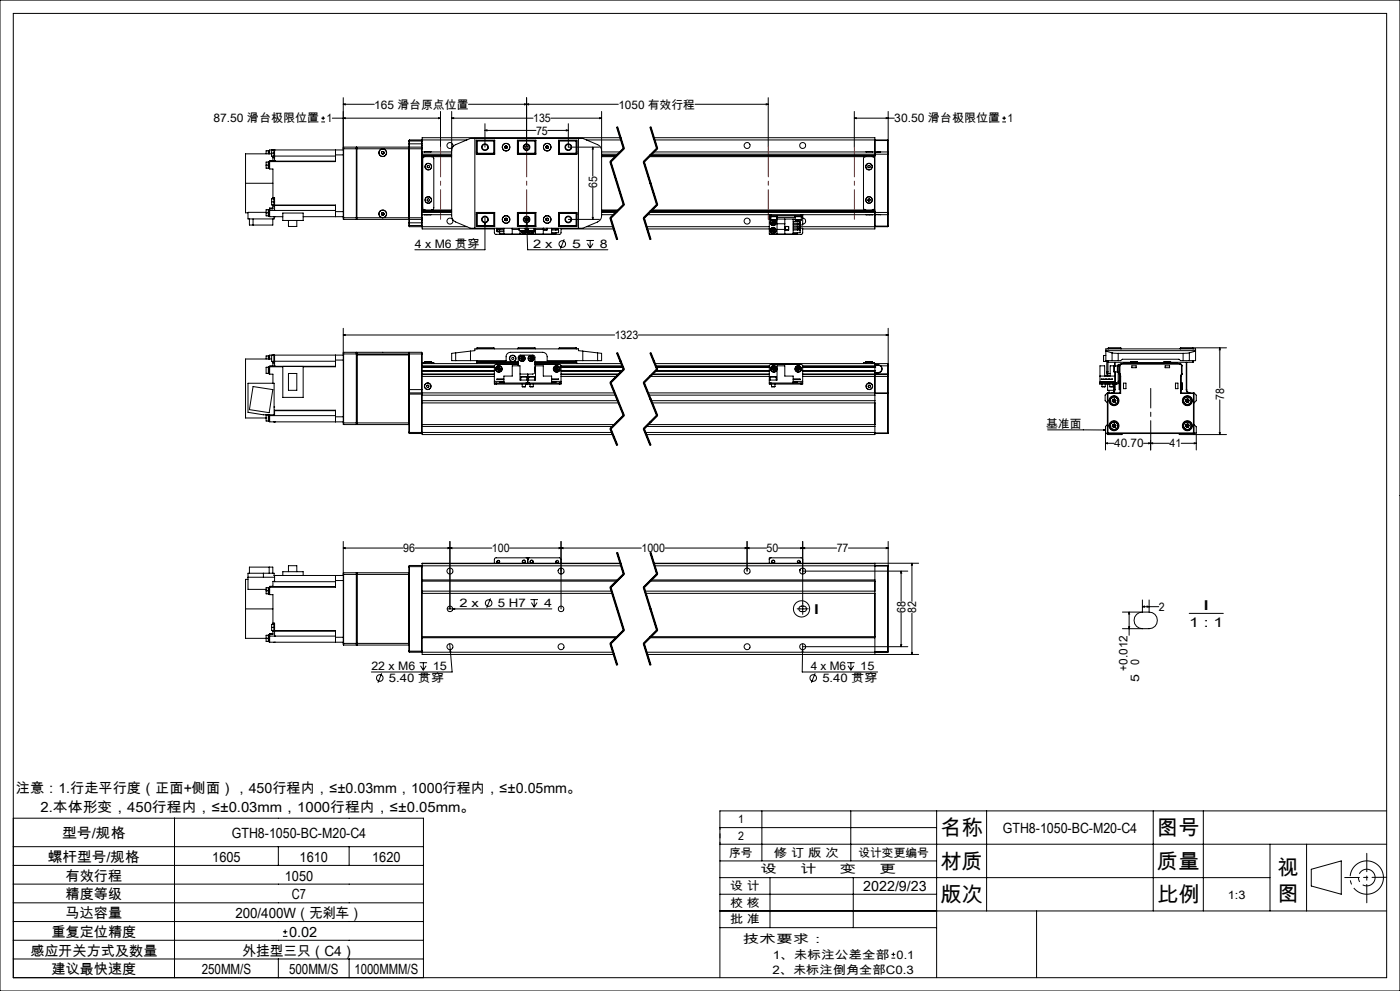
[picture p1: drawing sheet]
<svg xmlns="http://www.w3.org/2000/svg" width="420mm" height="297mm" viewBox="0 0 420 297" stroke-linecap="round" stroke-linejoin="round" font-family="sans-serif">
<g fill="none" stroke="#000" stroke-width=".3">
<path d="M0 0h420v297h-420zM4 4h412v289h-412zM96.4 36.5h1.1M96.4 35.4h1.1M96.9 34.9v1.1M99.7 35.4h32.5M103 31.3l.6-.2v.3zM103 29.3v36M103 31.3h9.3M103 35.4l.6-.1v.3zM131.6 35.3l.6 .1-.6 .2zM132.2 33.4v10.7"/>
<path d="M135.5 35.4l.6-.1v.3zM135.5 33.4v31.6l.3 .8 .9 .7 4.4 1.9h33.7l4.5-1.9 .6-.4 .4-.7 .2-.7v-31.3M135.5 35.4h24.4M140.5 31.3h45M145.5 39.1l.6-.2v.3zM145.5 37.1v7M145.5 39.1h15.3M157.4 31.1l.6 .2-.6 .1zM158 29.3v14.8M158 31.3l.6-.2v.3zM164.3 39.1h6.2M165.2 35.4h15.3"/>
<path d="M169.9 38.9l.6 .2-.6 .1zM170.5 37.1v7h9.3M179.9 35.3l.6 .1-.6 .2zM185 38.1l2 6.5M185.1 38.1l2 6.4-4 4 4 12.8-4 4 2 6.5M185.3 38l1 3.2M195 38.1l2 6.5M195.1 38.1l2 6.4-4 4 4 12.8-4 4 2 6.5M195.3 38l2 6.4M208.5 31.3h22M229.9 31.1l.6 .2-.6 .1zM230.5 29.3v14.8"/>
<path d="M256.3 35.4l.6-.1v.3zM256.3 35.4h12M256.3 33.4v10.7M265.9 35.3l.6 .1-.6 .2zM266.5 33.4v12.3M300.7 36.5h1.1M300.7 35.4h1.1M301.2 34.9v1.1M73.7 54.9v8.9h.7M73.7 54.9h8.2M79.8 49.5v.9h.7M79.8 49.5h1.1"/>
<path d="M80.5 48.6h-.7v.9M80.5 45.1v1M80.7 48.5v2h.2M80.7 45.1v1M80.9 48.5h-.4v2h.2M80.9 45.1l-1.1 .1v.9M81.5 46.1h-7.8v8.8M81.5 45.9v.9h.7M81.5 45.9h.9M81.9 59.2h.5v1.3M81.9 59.2v.4M81.9 47.3v.9h-1"/>
<path d="M81.9 46.8v.5M81.9 44.9v.1M81.9 47.3h.5M82.2 59.6h-.7v.9M82.2 44.9v2h.2M82.2 45h-.7v.9M82.4 59.5h-.2v2h.2M82.4 48.3h.1M82.4 47.3v1M82.4 44.9v1.9M82.4 46.8v.5M82.4 46.8h18.2"/>
<path d="M82.4 44.9h.1M100.6 46.4h2.4M100.6 44.9v1.5M100.6 46.4v2h-19.7M100.6 48.3h-19.7v2.4h1v8.5M103 44.9h-22.1v1.2M103.1 44.1v21.7M103.1 44.1l-.1 .5h23.6M103.1 44.1h3.8M106.9 44.1v21.7M106.9 44.1l.1 .1M107 44.2v.4"/>
<path d="M107 44.6v20.7M107 44.2h.1M107 44.6v-.5h15.6v.5M114.4 45.6l.1 .4M114.5 46l.4 .1M114.8 45.4l.3 .1M114.8 45.4l-.4 .2M115.1 45.5l.1 .4M115.2 45.9l-.3 .2M122.6 44.6v20.7M122.6 44.2h.1M122.7 44.3v.3"/>
<path d="M122.7 43.1v1.1M122.7 44.2v.1M122.7 42.3h3.9M122.7 43.1h3.9M122.8 44.1v21.7M122.8 41.9v2.2M122.8 44.1h3.7M122.8 41.9l-.1 1.2M122.8 41.9h3.7M122.8 44.1l-.1 .2M126.5 44.1v21.7M126.5 41.9v2.2"/>
<path d="M126.5 44.1l.1 .2M126.5 41.9l.1 .2M126.6 44.3v.3M126.6 44.6v20.7M126.6 47h8.9M126.6 46.6h8.9M126.6 45.5h8.9M126.6 41.9h13.5M126.6 46.2h8.9M127.4 45.5h.1M127.4 45.5h1.9M127.5 47l-.5 .1-.2 .4v14.9l.2 .4 .5 .1"/>
<path d="M128.2 49.7l.4-.1 .2 .2v.4l-.4 .1-.3-.2zM128.2 59.7l.4-.2 .3 .3-.1 .4-.4 .1-.3-.3zM129.5 47l.5 .1 .1 .4v14.9l-.1 .4-.5 .1M135.5 45.2l.3-1.1 .5-.6 4.8-2h33.7l4.8 2 .6 .6 .3 1.1M142.5 41.5v26.9M142.9 45.5h.1M142.9 42h5.5v4.2h-5.5zM143 42.3v3.9M143 42.3h5.2M143.2 42.1v4M143.2 42.1h5.2M143.2 46.1h5.2"/>
<path d="M143.2 42.1l-.2 .2M148.2 42.3l.1-.2v4l-.1-.2M148.2 45.9h-5.2l.2 .2M148.2 42.3v3.6M151.5 44.3l.3 .2M151.5 43.9v.4M151.8 43.7l.4 .2M151.8 43.7l-.3 .2M152.2 44.3l-.4 .2M152.2 43.9v.4M155.2 42h5.6v4.2h-5.6zM155.2 42.1h5.6"/>
<path d="M155.2 46.1h5.6M155.5 42.3v3.6M155.5 42.3l-.2-.2v4l.2-.2M155.5 45.9h5M155.5 42.3h5M160.5 42.3l.2-.2v4l-.2-.2M160.5 42.3v3.6M163.8 44.3l.3 .2M163.8 43.9v.4M164.1 43.7l.4 .2M164.1 43.7l-.3 .2M164.5 44.3l-.4 .2"/>
<path d="M164.5 43.9v.4M167.6 42h5.5v4.2h-5.5zM167.6 42.1h5.2M167.6 46.1h5.2M167.8 42.3v3.6M167.8 42.3l-.2-.2v4l.2-.2M167.8 45.9h5.2l-.2 .2M167.8 42.3h5.2M172.8 42.1v4M172.8 42.1l.2 .2M173 42.3v3.9M173 45.5h.1"/>
<path d="M173.5 41.5v26.9M175.9 41.9h10.4M177.8 44.1v8.7M177.8 56.3v9.5M177.8 44.1l.2 .6h-.3zM180.5 47h4.2M180.5 46.6h4.5M180.5 45.5h5.6M180.5 46.2h4.9M180.5 46.6h4.6M183 48.6l4 12.8M183.3 48.4l4 12.9"/>
<path d="M186.1 41.3h-59.5v3M186.3 41.2l1 3.2zM187 44.4l-4 4M187.3 44.6l-4 4M193 48.6l4 12.8M193.3 48.4l4 12.9M194.7 47h67.8M195 46.6h67.5M195.1 46.6h67.4M195.4 46.2h70.9M196.1 41.3h66.4v4.9M196.1 45.5h67.4"/>
<path d="M196.3 41.9h70M197 44.4l-4 4M197.3 44.6l-4 4M259.7 47l-.5 .1-.2 .4v14.9l.2 .4 .5 .1M259.8 45.5h2M260.4 49.7l.3-.1 .4 .2-.1 .4-.3 .1-.4-.2zM260.5 59.7l.3-.1 .3 .3-.2 .4h-.3l-.3-.3zM261.7 47l.5 .1 .2 .4v14.9l-.2 .4-.5 .1M262.5 46.2v17.5M262.5 42.1h3.8M263.5 45.6h-1v.6M263.5 45.5h.7"/>
<path d="M263.5 45.5v.1M264.2 45.5l-.7 .1M264.2 45.5h2.1M266.3 46.2h.2M266.3 45.5v.7M266.3 45.5l.2 .2M266.3 41.9v.2M266.3 42.1v3.4M266.3 46.2v17.5M266.5 45.7v.5M266.5 46.2v17.5M74.8 65.6v1.8h7v-1.8"/>
<path d="M75.9 65.6v1.8M79.8 63.8v.9h.7M79.8 63.6h-5.4v2h7.8l.2-.7M79.8 63.8h1.1M80.5 62.9h-.7v.9M80.7 62.8v2M80.9 62.8h-.4v2h.4M80.9 63.1h19.7M81.5 60.5v.9h.7M81.5 60.5h.9M81.9 61.7v.9h-1M81.9 62.3h-1v2.6h3.9"/>
<path d="M81.9 61.4v.3M81.9 61.7h.5M82.4 60.5v1M82.4 61.5v.1M82.4 63.1h.1M82.4 61.7v1.4M82.4 60.5h.1M82.4 61.6v.1M82.4 61.5h18.2v1.9M82.4 61.6h18.2M82.4 64.9h.1M84.8 63.8h6.1v2.3h-6.1z"/>
<path d="M86.5 66.1v1.8h2.5v-1.8M90.9 64.9h12.1M100.6 63.4v1.5M100.6 63.4h2.4M103 65.3l.1 .5M103 65.3h23.6M103.1 65.8h3.8M107 65.3v.4M107 65.7h.1M107 65.7l-.1 .1M107 65.3v.5h15.6v-.5M114.4 64.1l.2 .3"/>
<path d="M114.6 64.4h.4M114.7 63.7l.3 .1M114.7 63.7l-.3 .4M115 63.8l.2 .3M115.2 64.1l-.2 .3M122.6 65.7h.1M122.7 65.3v.3M122.7 65.7v1.1M122.7 65.6v.1M122.7 66.8l.1 1.1M122.7 67.5h3.9M122.7 65.6l.1 .2"/>
<path d="M122.7 66.8h3.9M122.8 65.8v2.1M122.8 65.8h3.7M122.8 67.9h3.7M126.5 65.8v2.1M126.6 65.3v.3M126.6 65.6v3h21.7M126.6 62.9h8.9M126.6 63.2h8.9M126.6 64.3h8.9M126.6 67.9h13.5M126.6 63.7h8.9"/>
<path d="M126.6 63.3h8.9M126.6 65.6l-.1 .2M126.6 67.8l-.1 .1M127.3 64.3l.1 .1M129.3 64.3l-1.9 .1M142.9 64.3h.1M142.9 63.7h5.5v4.2h-5.5zM143 63.7v3.9M143 67.6h5.2M143 67.6l.2 .2M143.2 63.8v4M143.2 67.8h5.2"/>
<path d="M143.2 63.8h5.2M143.2 63.8l-.2 .1h5.2M145.5 66.6l.1 .6h-.3zM145.5 64.9v10h-21M148.2 63.9l.1-.1v4l-.1-.2M148.2 63.9v3.7M148.3 68.4v1.5l.4 .3h19.2l.4-.4v-1.4M149.1 68.9a.41 .41 0 0 1 .4-.3 .41 .41 0 0 1 .4 .3M149.1 68.4v.2h2.1M149.1 68.9v.5h2.1M149.1 68.9h2.1M149.3 69.4h.4"/>
<path d="M149.9 68.6v.3M149.9 69.4v.7h1.3M151.2 68.4v1.8M151.5 66l.3 .1M151.5 65.6v.4M151.8 65.4l.4 .2M151.8 65.4l-.3 .2M152.2 66l-.4 .1M152.2 65.6v.4M153.7 68.4v1.8M153.7 68.8h2.1M155.2 63.7h5.6v4.2h-5.6z"/>
<path d="M155.2 67.8h5.6M155.2 63.8h5.6M155.5 63.9v3.7M155.5 67.8v.1M155.5 63.9l-.2-.1v4l.2-.2M155.5 63.9h5M155.5 67.6h5M155.8 69.1h.1M155.8 69.1h1.8M155.8 68.4v.7M156 69.1v1.1M156.1 67.8v.1"/>
<path d="M156.2 69.1a.9 .9 0 0 0 1.3 .8 .9 .9 0 0 0 .3-1.5 .88 .88 0 0 1-.3 1.4 .88 .88 0 0 1-1.2-.7M156.7 69.1l.1 .3M156.8 69.4l.5 .2M157.1 69.1l-.3 .3M157.2 69.1l.1 .5M157.3 69.1l.3 .1M157.6 69.1h-1.8M157.6 68.4v.7M157.6 68.9v.3M157.6 65.9h.3M157.6 69.2l-.3 .4M157.8 66.1l-.2-.1 .2 .2"/>
<path d="M157.9 65.9h.1M157.9 65.6h.5M157.9 65.4v.5M158 64.9v1.7M158 66.6l.2 .6h-.3zM158 66.6l.3 8.3h24.1M158.1 70.2h-.3M158.3 65.5v.5M158.3 68.4v1.8M158.4 69.1h1.8M158.4 68.4v.7M158.6 70.2h.2"/>
<path d="M158.6 69.1l.1 .5M158.6 69.1l.2 .5M159.1 69.1v.3M159.1 69.4l.5 .2M159.5 69.1l-.4 .3M159.8 67.8v.1M159.9 69.1v.2M159.9 69.3l-.3 .3M159.9 69.3l-.4-.2 .1 .5M160.2 69.1h.1M160.2 68.5a.91 .91 0 0 1-.2 1.3 .91 .91 0 0 1-1.3-.2M160.2 68.6a.88 .88 0 0 1-.2 1.2 .88 .88 0 0 1-1.2-.2"/>
<path d="M160.2 68.4v.7M160.5 63.9l.2-.1v4.1M160.5 63.9v3.7M160.5 67.8v.1M160.5 67.6l.2 .2M160.7 68.4v1.8M160.7 68.8h2.3M163 68.4v1.8M163.1 68.4v.5h1v-.5M163.1 68.4v.5M163.8 66l.3 .1M163.8 65.6v.4"/>
<path d="M164.1 65.4l.4 .2M164.1 65.4l-.3 .2M164.5 66l-.4 .1M164.5 65.6v.4M165.5 68.4v1.8M165.5 68.9h2.1M166.8 68.6v.3a.41 .41 0 0 1 .3-.3 .41 .41 0 0 1 .4 .3M166.8 69.7v.4h-1.3M167.6 69v.2M167.6 63.7h5.5v4.2h-5.5zM167.6 68.4v.2h-2.1M167.6 68.9v.8h-2.1"/>
<path d="M167.6 67.8h5.2M167.6 63.8h5.2M167.8 63.9v3.7M167.8 63.9l-.2-.1v4l.2-.2M167.8 67.6h5.2M168.3 68.6h15.8M169.3 71.7l-1.2 2.8M170.5 65.8h9.3M172.8 63.8v4M172.8 63.8l.2 .1h-5.2M173 63.7v3.9M173 64.3h.1"/>
<path d="M173 67.6l-.2 .2M175.9 67.9h8M175.9 72.1h2.3M176.2 73l.9 1.3M177.1 72.1v2.2M177.7 65.2h.3l-.2 .6zM177.9 73l-.8 1.3M180.5 62.9h5M180.5 63.2h4.7M180.5 64.3h3.6M180.5 63.7h4.3M180.5 63.3h4.7"/>
<path d="M183 65.4l2 6.4M183.3 65.3l2 6.4M187 61.2l-4 4M187.3 61.5l-4 4M193 65.4l2 6.4M193.3 65.3l2 6.4M193.9 67.9h36.9M194.1 64.3h37.2M194.1 68.6h36.7M194.8 63.7h71.5M195.2 63.3h67.3M195.2 63.2h67.3"/>
<path d="M195.5 62.9h67M197 61.2l-4 4M197.3 61.5l-4 4M230.8 64.7h.5M230.8 64.7v.5M230.8 65.2v5h9.6l.4-.4v-1.4h-.8M230.8 64.3v.4M230.8 65.6h.4M230.8 65.2h.4M231 70.2h.3M231.1 64.7v.2h2v-.2M231.2 65.9h1.8"/>
<path d="M231.2 64.9v1M231.3 64.3v.4M231.3 64.3h9M231.3 64.7h9M231.5 66.8l.2 .4M231.5 68.9l.1 .5M231.5 68.9l.5 .2M231.6 65.9l-.5 .9M231.6 69.4l.4 .2M231.7 66.3l-.2 .5M231.7 66.3l.3 .4M231.7 67.2h.5"/>
<path d="M231.9 68.6l-.4 .3M231.9 68.6l.5 .2M231.9 68.6l.1 1M232 66.7l-.5 .1M232 66.7l-.3 .5M232 66.7l.2 .5M232 69.1l-.4 .3M232 69.1l.4 .2M232.2 66.3h-.5M232.2 66.3l.3 .4M232.2 66.3l-.2 .4M232.3 65.9a.87 .87 0 0 1 .2 1.5 .87 .87 0 0 1-1.4-.6"/>
<path d="M232.4 65.9a.9 .9 0 0 1 .1 1.6 .9 .9 0 0 1-1.4-.7M232.4 68.8v.5M232.4 68.8l-.4 .3M232.4 69.3l-.4 .3M232.5 66.7l-.3 .5M232.5 66.7h-.5M233 65.9h.1M233 65.6h4.9v4.6M233 64.9v1M233 65.2h5.5M233.1 65.6v4.6M233.1 67.1h2.3"/>
<path d="M233.1 68.8h2.3M235.4 65.6v4.6M235.5 67.9h1.1v1h-1.1zM236.6 67.9v1M237.9 66.4h2.1v.5M237.9 67.2h2.1v.5h-2.1M237.9 68.1h2.1v.5h-2.1M237.9 68.9h2.1M237.9 66.9h2.1M237.9 65.7h.6M238.5 64.7v.2h2v-.2M238.5 65.9h.1"/>
<path d="M238.5 64.9v1M238.6 65.9h1.7M239.2 68.6l.1 .3a.41 .41 0 0 1 .3-.3 .41 .41 0 0 1 .4 .3M239.2 65.9v.5M239.2 67.7v.4M239.2 69.7v.4h-1.3M239.2 67.9h27.1M239.4 66.4h.5M240 66.9l-.4 .3-.3-.3-.1 .3M240 66.6v.2M240 69v.2M240 68.9v.8h-2.1"/>
<path d="M240 66.7l.1 .1M240.3 64.3h.5M240.3 64.7h.5M240.3 64.3v.4M240.3 65.9h.1M240.4 64.9v1M240.4 65.2h.4M240.8 65.4a.9 .9 0 0 1 .9 .9 .9 .9 0 0 1-.9 .9M240.8 64.7v.5M240.8 64.3v.4M240.8 65.2v2.2h-.8M240.8 64.3h22.7"/>
<path d="M259.8 64.3h2M262.5 63.7v4.9h-21.7M262.5 63.7v.6h1M262.5 67.8h3.8M263.5 64.3h.7M263.5 64.3h.1M264.2 64.3h2.1M266.3 63.7h.2M266.3 63.7v.6M266.3 67.8h.2M266.3 67.8v.1M266.3 64.3v3.5"/>
<path d="M266.5 63.7v.5M266.5 64.2l-.2 .1M266.5 67.8l-.2 .1M266.5 64.2v3.6M103 98.4v28.3M266.5 98.4v13.6M75.9 115.8l5.9 1-1 6.9-6-.9zM80.5 110.1h-.7v1.8h.7M80.5 106.7h-.7v.9M80.7 110v2M80.7 106.6v1M80.9 109.9h3.9"/>
<path d="M80.9 110h-.4v2h.4M80.9 106.6h-.4v1M81.5 107.6h-7.8v17.7h6.1M81.9 108.8v.9h-1M81.9 108.3v.5M81.9 106.4v.1M81.9 108.8h.5M82.2 106.4v2h.2M82.2 106.5h-.7v1.8h.7M82.4 109.8h.1M82.4 108.8v1M82.4 106.4v1.9"/>
<path d="M82.4 108.3v.5M82.4 108.3h18.2M84.8 109.8v9.3h6.1v-9.3M86.5 111.9h2.5v5.1h-2.5zM100.6 106.4v1.5M100.6 107.9v2h-9.7M100.6 109.8h-19.7v2.3h1v2.8M100.6 107.9h2.4M103 100.4l.6-.1v.2zM103 100.4h81.4M103 106.4h-22.1v1.2M103.1 105.6v21.6"/>
<path d="M103.1 105.6l-.1 .5h23.6M103.1 105.6h3.8M106.9 105.6v21.6M106.9 105.6l.1 .5M107 106.1v21.1M107 106.1v-.5h15.6v.5M107 106.3h15.6M122.6 106.1l.1 11.8M122.7 117.9v11.8l.1 .2M122.7 118.2h3.9M122.7 116.8h3.9M122.8 105.6v12.2"/>
<path d="M122.8 105.6l-.1 .5M122.8 117.8h3.7M122.8 105.6h3.7M122.8 117.8v12.1M122.8 117.8l-.1 .1M126.5 105.6v12.2M126.5 105.6l.1 .5M126.5 117.8v12.1M126.5 117.8l.1 .1M126.6 116.8v1M126.6 117.8v12.4h57.2M126.6 118.4h58"/>
<path d="M126.6 117.8h57.8M126.6 109h28.9M126.6 110h21.7M126.6 111.2h21.7M126.6 110.1h21.7M126.6 111.1h21.7M126.6 109.6h21.7M126.6 112.1h21.7M126.6 112.3h21.7M126.6 112.8h21.7M126.6 109.9h21.7M126.6 106.1v10.7"/>
<path d="M127.5 108.4h2M127.5 108.7h-.7v.3M127.5 108.7h2M127.5 108.4v.6M127.5 108.7h1.9M128.1 115.5l.3-.1 .3 .3-.1 .3-.4 .1-.2-.3zM129.5 108.7h.6v.3M129.5 108.4v.6M136.7 108.1h15.1v-1.2a1.33 1.33 0 0 1 1.3-1.3h9.7a1.33 1.33 0 0 1 1.3 1.3v1.2h15.2M136.7 105.8l-1.2 .1v2.2h1.2M136.7 105.8v2.3M141.1 105.2v2.9"/>
<path d="M141.1 105.2l1.4-.1v-.5h31v.5l1.3 .1M141.1 105.2l-4.4 .6M143 104.4h5.3M143 104.4v.2M143 108.1v.9M143.2 104.2h5l.1 .2M143.2 108.4l-.2 .2h12.5M143.2 104.2v.4M143.2 108.1v.3M143.2 108.4h12.3M143.2 104.2l-.2 .2M148.3 114.8v.3h.5"/>
<path d="M148.3 114.8h.5M148.3 114.3v.5M148.3 114.3h2.9M148.3 104.4v.2M148.8 114.8h9M148.8 115.1h9M148.8 114.8v.3M149.2 110.7l.3 .4M149.3 110.2l-.1 .5M149.3 110.2l.3 .4M149.6 110.6l-.1 .5M149.6 110.6l.4 .3"/>
<path d="M149.8 110.1l-.5 .1M149.8 110.1l.3 .4M149.8 110.1l-.2 .5M150 110.9l-.5 .2M150.1 110.5l-.1 .4M150.1 110.5l-.9 .2M151.2 114.8v-2.1h2.5v-3.1h2.3v4.3h4.7v-4.3h2.3v3.1h2.5v2.1M151.2 114.4h-1.3v.2h1.3M151.2 113.6h-2.1l2.1 .1M155.3 104.4l.2-.2h5l.2 .2M155.3 104.4h5.4M155.3 104.4v.2"/>
<path d="M155.5 109.2l-7.1 .2-.1 4.9M155.5 109.6v-2.5l.4-.6 4-.1 .5 .3 .1 4.8-.2 .4-.5 .2h-3.8M156.1 107.5l.3 .4M156.2 113h1.8M156.2 113v.9M156.4 107h.5M156.4 107l-.3 .5M156.4 107l.3 .4M156.7 115.9h1M156.7 115.1v.8M156.7 107.4l-.3 .5M156.7 107.4l.2 .4"/>
<path d="M156.7 107.4h.5M156.7 107.4l-.6 .1M156.9 107l.3 .4M156.9 107l-.2 .4M156.9 107.8l-.5 .1M157.2 107.4l-.3 .4M157.7 115.1v.8M157.8 114.8h1M157.8 115.1h.5M157.8 114.8v.3M158 112.9l-1.8 .1M158 113h.1"/>
<path d="M158 113v.9M158.3 115.1h.5M158.3 112.1v3M158.6 113h.2M158.6 113v.9M158.8 112.9l-.2 .1M158.8 112.9h1.5M158.8 114.8h9M158.8 115.1h9M158.8 114.8v.3M158.8 107.5l.3 .4M159 115.9h1"/>
<path d="M159 115.1v.8M159.1 107h.5M159.1 107l-.3 .5M159.1 107l.2 .4M159.3 107.4h.5M159.3 107.4l-.2 .5M159.3 107.4l.3 .4M159.3 107.4l-.5 .1M159.6 107l.2 .4M159.6 107l-.3 .4M159.6 107.8l-.5 .1M159.8 107.4l-.2 .4"/>
<path d="M160 115.1v.8M160.4 113h.1M160.4 113v.9M160.5 110l.2 .5-.2 .6M160.5 109.2l7.5 .1 .3 .3v4.7M160.5 110.2v.7M160.5 110.3v.5M160.5 109h25.9M160.5 108.4h12.3M160.7 104.4v.2M165.5 114.4h1.3v.2h-1.3M165.5 113.6h2.1l-2.1 .1"/>
<path d="M165.5 114.3h2.8M166.5 110.3l.1 .5M166.5 110.3l.5 .3M166.6 110.8l.4 .3M166.9 110.1l-.4 .2M166.9 110.1l.5 .2M166.9 110.1l.1 .5M167 110.6l-.4 .2M167 110.6v.5M167 110.6l.4 .2M167.4 110.3v.5M167.4 110.3l-.4 .3"/>
<path d="M167.4 110.8l-.4 .3M167.6 104.4h5.4M167.6 104.4v.2M167.8 114.8h.5M167.8 114.8v.3M168.3 114.8v.3h-.5M168.3 114.3v.5M168.3 110h18.5M168.3 111.2h18.4M168.3 110.1h18.6M168.3 111.1h18.5M168.3 109.6h18.4"/>
<path d="M168.3 112.1h17.4M168.3 112.3h17.3M168.3 112.8h16.7M168.3 109.9h18.5M168.3 111.2h18.3M172.8 104.2h-5l-.2 .2M172.8 108.4l.2 .2h-12.5M172.8 104.2v.4M172.8 108.1v.3M172.8 104.2l.2 .2M173 104.4v.2M173 108.1v.9"/>
<path d="M174.8 105.2v2.9M174.8 105.2l4.5 .6M179.3 105.8l1.2 .1v2.2h-1.2M179.3 105.8v2.3M183 114.7l4 9.9M183.3 114.6l4 9.8M185 105.8l2 4.9M185.1 105.8l2 4.9-4 4 4 9.8-4 4 2 4.9M185.3 105.7l1 2.5M186.3 108.2l1 2.4zM187 110.6l-4 4M187.3 110.8l-4 4"/>
<path d="M191.5 100.4h75M193 114.7l4 9.9M193.3 114.6l4 9.8M194.4 117.8h71.9M194.6 118.4h67.9M195 105.8l2 4.9M195 112.8h35.8M195.1 105.8l2 4.9-4 4 4 9.8-4 4 2 4.9M195.3 105.7l2 4.9M195.5 112.3h35.3M195.8 112.1h35M196.4 109h69.9"/>
<path d="M196.6 111.2h34.2M196.7 111.2h34.1M196.7 109.6h34.1M196.7 111.1h34.1M196.8 110h34M196.8 109.9h34M196.9 110.1h33.9M197 110.6l-4 4M197.3 110.8l-4 4M230.8 114.8h.5M230.8 113.9h2.3v-4.3h2.3v3.1h2.5v2.1M231.1 112.9h.1"/>
<path d="M231.1 113v.9M231.2 113h1.7M231.2 112.9l1.7 .1M231.3 114.8v.3M231.3 114.8h9M231.3 115.1h9M231.5 115.9h1M231.5 115.1v.8M231.7 110.8l.4 .3M231.7 110.3v.5M231.7 110.3l.4 .3M232.1 110.6v.5"/>
<path d="M232.1 110.6l.5 .2M232.2 110.1l-.5 .2M232.2 110.1l.4 .2M232.2 110.1l-.1 .5M232.5 115.1v.8M232.6 110.8l-.5 .3M232.6 110.3v.5M232.6 110.3l-.9 .5M232.9 113v.9M237.9 114.4h1.3v.2h-1.3M237.9 113.6h2.1l-2.1 .1M237.9 114.3h2.9"/>
<path d="M239 110.3v.5M239 110.3l.9 .5M239 110.8l.5 .3M239.4 110.1l-.4 .2M239.4 110.1l.5 .2M239.4 110.1l.1 1M239.9 110.3v.5M239.9 110.3l-.9 .5M239.9 110.8l-.4 .3M240.3 114.8h.5M240.3 114.8v.3M240.8 109.9l21.7 .1"/>
<path d="M240.8 111.2h21.7h-21.7M240.8 114.3v-4.7l-.3-.3-9.2-.1-.4 .2-.1 .3v5.4h.5M240.8 114.8v.3h-.5M240.8 114.3v.5M240.8 110h21.7M240.8 110.1h21.7M240.8 111.1h21.7M240.8 109.6h21.7M240.8 112.3h25.5M240.8 112.8h25.5M259.7 108.4h2M259.7 108.7h-.7v.3"/>
<path d="M259.7 108.4v.6M259.7 108.7h2M259.8 108.7h1.9M260.6 115.4h.4l.2 .4-.2 .3h-.4l-.2-.4zM261.7 108.7h.7v.3M261.7 108.4v.6M262.5 109.6v20.6h-68.7M262.5 110h.1M262.5 117.9h3.8M262.5 111.8h1M262.5 111.7h1M262.5 109.5h1"/>
<path d="M263.5 109.3h-1v-.3v.6M263.5 109.5l.6 .2M263.5 109.3l.7 .3M263.5 109.3v.2M263.5 111.7v.1M264.1 109.7a1.09 1.09 0 0 1 .4 1.2 1.09 1.09 0 0 1-1 .8M264.2 109.6a1.19 1.19 0 0 1 .4 1.4 1.19 1.19 0 0 1-1.1 .8M264.2 109.6h2.1M264.2 109.6l-.1 .1M265.9 100.3l.6 .1-.6 .1zM266.3 117.8v.1M266.3 109v.6"/>
<path d="M266.3 112h.2M266.3 112v.3M266.3 112.8h.2M266.3 112.3v.5M266.3 109.6v2.4M266.3 112.8v5M266.3 117.9v11.8M266.3 112l-25.5 .1M266.5 112.1l-.2 .2M266.5 112v.1M266.5 112.1v.7M266.5 112.8v16.9"/>
<path d="M330 112.7h4.5M330.1 114.4h4.3v.2h-4.3zM330.4 113.6l.8 .1zM330.4 114.8h-.5v.3h.5M330.4 114.8h4.6M330.4 115.1h1.4M330.4 114.8v.3M330.6 115.9h1M330.6 115.1v.8M331 108.3h.1M331.1 106.5l-.1 1.8M331.1 106.5v1.8"/>
<path d="M331.1 108.3h.9M331.1 106.5h.7M331.6 113.6l.5 .1zM331.6 115.1v.8M331.8 115.1h.9M331.8 114.8v.3M331.8 105.1h26.9M331.8 105.2l1.8 .6M332 111.4v.7h.4v-.7M332 111.4h.4M332 108.1v3.3M332.2 117.9l.1-.1 .1 .1"/>
<path d="M332.2 117.9h.2M332.2 117.9v11.8M332.3 115.1v1.9h1.8M332.3 112.1v.5M332.4 117.9h3.8M332.4 111.9h.7M332.4 104.4h4M332.4 104.4v.2M332.4 108.1v3.3M332.4 117.9v11.8M332.4 108.4l.1 .2M332.4 113.6l.5 .1z"/>
<path d="M332.5 104.2h3.7M332.5 108.6h6.7M332.5 104.2v.4M332.5 108.1v.5M332.5 104.2l-.1 .2M332.7 117v.8M332.7 115.1h2.3M332.7 114.8v.3M332.9 115.9h1M332.9 115.1v.8M333.3 113.6l.5 .1zM333.6 105.8l1.9 .1"/>
<path d="M333.6 108.1h1.9M333.6 108.1h-1.8v-3.5h26.9v3.5h-1.9M333.6 105.8v2.3M333.8 119.7l-.1 .5M333.8 119.7l.4 .4M333.9 115.1v.8M334.1 115.1v2.4M334.2 109.7h.1M334.2 111.4v.1M334.2 109.7v1.7M334.2 111.5h1M334.4 116.8a.96 .96 0 0 1-1 1"/>
<path d="M334.4 116.8h.1M334.4 119.6l.4 .4M334.4 119.6l-.6 .1M334.4 119.6l-.2 .5M334.4 108.6v1M334.4 115.1v1.7M334.5 109.6v.1M334.5 111.5v3.3M334.5 116.8l-.5 1M334.5 108.6v1.1M334.5 115.1v1.7M334.8 120l-.2 .5"/>
<path d="M334.8 120l-.6 .1M335 114.8v.3M335.2 109.7l-2.1-.1v3h-1.7v-3h-1.4v5.2M335.5 109.6h-.3v1.9h.3M335.5 114.3l-.5 .5M335.5 114.3h.3M335.5 108.1h.7l.5-.4h17l.5 .4h.7M335.5 109.7h.3M335.5 105.9v2.2M335.5 109.7v4.6M335.5 105.9h19.4M335.8 114.8v2"/>
<path d="M335.8 114.8h.1M335.8 112.1l.1 .2M335.8 114.3a.79 .79 0 0 1-.8 .8M335.8 109.6v-.4h-.3v.5M335.8 109.6h.2M335.8 112l.1 .3M335.8 112h.2M335.8 116.8h.2M335.8 114.8h.2M335.8 109.6v4.7M335.9 112.3l.1 .5M336 114.8h.1"/>
<path d="M336 112v.1M336 112.1l.2 .7M336 112.1l-.1 .2M336 114.8v2M336 109.6v2.4M336 116.7v.1M336 112.8h.2M336 117.8l.2 .1M336 117.8h-3.8l-.7 .6v1.7l.7 .7M336 112.8v5M336.2 104.2v.4M336.2 112.8v5.1"/>
<path d="M336.2 104.2l.2 .2M336.4 104.4v.2M336.5 109v.1M336.5 109.1l-.5 .5M336.5 109l-.5 .1-.2 .5M336.5 109h17.4M336.5 109.1h17.4M337 114.8h.8v1.7h-.8zM337.9 108.7h-.7v.3M337.9 108.7h14.6M337.9 108.7v.3M339.2 108.6l.1 .1"/>
<path d="M339.2 108.4h2M339.2 108.6h2M339.2 108.4v.3M339.5 109.6h1.4v.6h-1.4zM341.2 108.6v.1M341.2 108.4v.2M349.2 108.6l.1 .1M349.2 108.4h2M349.2 108.6h2M349.2 108.4v.2M349.5 109.6h1.4v.6h-1.4zM351.2 108.6v.1"/>
<path d="M351.2 108.6h6.7M351.2 108.4v.3M352.5 108.7h.7v.3M352.5 108.7v.3M352.6 114.8h.8v1.7h-.8zM353.9 109.1l.5 .5M353.9 109v.1M353.9 109l.5 .1 .2 .5M354 104.4h4M354 104.4v.2M354.2 112.8h.2M354.2 117.9h3.8"/>
<path d="M354.2 104.2v.4M354.2 112.8v5.1M354.2 104.2l-.2 .2M354.4 116.7v.1M354.4 117.8l-.2 .1M354.4 117.8h3.8l.7 .6v1.7l-.7 .7M354.4 112.8v5M354.4 112.1l.1 .2M354.4 112.1l-.2 .7M354.4 114.8h.1M354.4 109.6h.2M354.4 112v.1"/>
<path d="M354.4 112h.2M354.4 114.8v2M354.4 116.8h.2M354.4 114.8h.2M354.4 109.6v2.4M354.5 112.3l-.1 .5M354.6 114.8v2M354.6 112.1l-.1 .2M354.6 112l-.1 .3M354.6 109.6v2.5M354.9 108.1h1.9M354.9 105.9v2.2"/>
<path d="M355.8 119.7l-.2 .5M355.8 119.7l.8 .8M355.9 116.8l.2 .6 .3 .4M355.9 116.8h.1M355.9 108.6v8.2M356 116.8a1.02 1.02 0 0 0 1 1M356 108.6v8.2M356.4 119.6l-.6 .1M356.4 119.6l.4 .4M356.4 119.6l-.2 .5M356.8 120l-.2 .5M356.8 120l-.6 .1"/>
<path d="M356.8 105.8l-1.9 .1M356.8 105.8v2.3M357.9 108.1v.5M358 117.9v-.1l.2 .1M358 117.9h.2M358 104.4l-.1-.2v.4M358 104.4v.2M358 108.1l-.1 .5M358 117.9v11.8M358.2 117.9v11.8M358.7 105.2l-1.9 .6M365.9 104.2v12.1"/>
<path d="M365.9 119.8v10.4M365.9 104.2l.2 .6h-.3zM367.9 104.2h-13.7M79.8 125.3v.9h.7M79.8 124.4v.9M80.5 124.3v2h.4M80.7 124.3v2M80.9 124.6v1.8h22.1M80.9 124.3v.3M80.9 124.6h19.7M82.2 126.4h.1M82.2 124.3v-9.4h-7.8v8.7l4.6 .7h3.4v-1.4h18.2v2"/>
<path d="M82.2 121.8v.3M82.4 126.4h.1M82.4 123.1h18.2M100.6 124.9v1.5M100.6 124.9h2.4M103 126.7l.1 .5M103 126.7h19.7M103.1 127.2h3.8M107 127.2h.1M107 127.2h-.1M107.1 127.2v-20.9l15.6 .1-.1 20.8M107.1 127.2h15.5"/>
<path d="M122.7 129.5h3.9M122.7 127.2h-.1M122.8 129.9h3.7M126.6 120.1h58.7M126.6 120.8h59M126.6 129.6h57M126.6 127.8h57.2M126.6 127.2h57.8M126.6 129.7l-.1 .2M183 128.6l2 4.9M183.3 128.4l2 4.9M187 124.4l-4 4"/>
<path d="M187.3 124.6l-4 4M193 128.6l2 4.9M193.3 128.4l2 4.9M193.6 129.6h68.9M193.8 127.8h68.7M194.4 127.2h68.1M195.3 120.1h67.2M195.6 120.8h66.9M197 124.4l-4 4M197.3 124.6l-4 4M262.5 129.7h3.8M262.5 129.9h3.8"/>
<path d="M266.3 129.7v.2M266.3 129.7h.2M266.5 129.7l-.2 .2M314.3 128.8l17.3 .1M331 128.7l.6 .2-.6 .1zM331.6 132.9l.6-.2v.3zM331.6 132.9h2.6M331.6 129.6l.7 .6h4.3l.3-.3M332.2 129.7h.2M332.2 129.7l.2 .2M332.2 127.2l-.6 .6v7.1M332.4 129.7v.2"/>
<path d="M332.4 129.7h25.6M332.4 129.9h25.6M333.7 127.7l.3 .5M333.7 120.2l.3 .4M333.8 127.2l-.1 .5M333.8 127.2l.4 .4M334.2 127.6l-.2 .6M334.2 127.6l.4 .4M334.2 127.6l-.5 .1M334.2 120.1l-.5 .1M334.2 120.1l-.2 .5M334.2 120.1l.4 .4"/>
<path d="M334.4 127l-.6 .2M334.4 127l.4 .5M334.4 127l-.2 .6M334.6 128l-.6 .2M334.6 120.5l-.6 .1M334.8 127.5l-.2 .5M334.8 127.5l-.6 .1M343.1 132.9h7.7M344.6 132.7l.6 .2-.6 .1zM345.2 132.9l.6-.2v.3zM345.2 132v2.9M353.6 129.9l.3 .3h14"/>
<path d="M354.4 132.9h4.5M355.6 127.7l.4 .5M355.6 120.2l.4 .4M355.8 127.2l-.2 .5M355.8 127.2l.8 .8M356.2 120.1l-.2 .5M356.2 120.1l-.6 .1M356.4 127l.4 .5M356.4 127l-.6 .2M356.4 127l-.4 1.2M356.6 128l-.6 .2M356.6 120.5l-.6 .1"/>
<path d="M356.8 127.5l-.2 .5M356.8 127.5l-1.2 .2M358 129.7h.2M358 129.7v.2M358.2 129.7l-.2 .2M358.2 127.2l.7 .7v7M358.3 132.7l.6 .2-.6 .1zM358.9 129.6l-.7 .6M365.8 129.6h.3l-.2 .6zM74.4 173.6h-.7v8.9M74.4 173h8M74.8 171.8v-1.8h7v1.8"/>
<path d="M79 171.8v1.2M79.8 177.1v.9h.7M79.8 177.1h1.1M80.5 176.1h-.7v1M80.7 176.1h-.2v1.9h.4M80.8 170v1.8M80.9 176h-.2v2M80.9 176v2.2h1v8.6M82.4 174.3l-.5-.1v1.5h-1M82.4 172.5v1.8M82.4 174.3h18.2M84.8 172.5v-1.2h6.1v1.2"/>
<path d="M86.5 171.3v-1.8h2.5v1.8M100.6 175.8l-19.7 .2M100.6 172.5v1.5M100.6 174v2h-19.7M100.6 174h2.4M103 164.2l.6-.1v.3zM103 162.3v30.5M103 164.2h18M103 172.5h-20.8v-.7h-7.8v4.8h5.4M103.1 171.7v21.6M103.1 171.7l-.1 .5h19.7M103.1 171.7h3.8"/>
<path d="M106.9 171.7v21.6M106.9 171.7l.1 .1M107 171.8v21.4M107 171.8v.4M107 172.2v20.6M122.6 171.7h-15.6M122.7 171.8v21.4M122.7 169.9h3.9M122.8 169.5l-.1 .1v25.7l.1 .2M122.8 169.5v26M122.8 169.5h3.7M124.5 164.2h23.1"/>
<path d="M126.5 169.5v26M126.5 169.5l.1 .1M126.6 177.8h57.1M126.6 173.8h58.7M126.6 174.2h58.4M126.6 169.6h59.7M126.6 168.9h59.5M126.6 177.2h56.8M134.4 164.1l.6 .1-.6 .2zM135 162.3v20.2M135 164.2l.6-.1v.3zM147.1 179.3l-1.1 2.9"/>
<path d="M149.1 168.2v.2l.8 .1M149.3 168h.4M149.9 168.2v.2M157 168.8a.5 .5 0 0 1-.2-.8 .5 .5 0 0 1 .8 0 .5 .5 0 0 1-.3 .8M158.1 167.2h.5M158.3 167.2v1.6M159.1 179.7h2.3M159.3 168.8a.5 .5 0 0 1-.2-.8 .5 .5 0 0 1 .8 0 .5 .5 0 0 1-.2 .8M160.3 179.7v2.3M166.8 168.2v.2l.7 .1 .1-.3M167.6 170.6l-.2 .4M167.6 170.7v.1"/>
<path d="M167.7 164.1l.6 .1-.6 .2zM168.3 164.2l.6-.1v.3zM168.3 162.3v20.2M168.3 167.7l-.4-.5h-9.2l-.4 .5-.4-.5h-9.2l-.4 .3v1.3M183 176.1l4 12.8M183.3 176l4 12.8M185 165.7l2 6.4M185.1 165.6l2 6.4-4 4 4 12.9-4 4 2 6.4M185.3 165.6l1 3.2M186.1 168.8h-59.5v27.3h57.5M186.3 168.8l1 3.2zM187 171.9l-4 4"/>
<path d="M187.3 172.2l-4 4M192.4 164.2h-39.5M193 176.1l4 12.8M193.3 176l4 12.8M193.5 177.2h69M193.7 177.8h68.8M195 165.7l2 6.4M195 174.2h67.5M195.1 165.6l2 6.4-4 4 4 12.9-4 4 2 6.4M195.3 165.6l2 6.4M195.4 173.8h67.1M196.1 168.9h66.4"/>
<path d="M196.4 169.6h66.1M197 171.9l-4 4M197.3 172.2l-4 4M223.5 164.1l.6 .1-.6 .2zM224.1 164.2l.6-.1v.3zM224.1 162.3v8.9M230 164.2h-30.5M230.8 167.7l.4-.5h9.2l.4 .5M231 167.2h-.2v1.6M231.8 168.8a.5 .5 0 0 1-.2-.8 .5 .5 0 0 1 .8 0 .5 .5 0 0 1-.2 .8M233.5 164.2h17.5M239.2 168.2v.2l.8 .1v-.3"/>
<path d="M240 170.7v.1M240.1 170.6l-.2 .4M240.2 164.1l.6 .1-.6 .2zM240.8 164.2l.6-.1v.3zM240.8 162.3v18.5M240.8 171.2h31.5M254.5 164.2h12M262.5 168.8v27.3M262.5 169.6h3.8M262.5 169.5h3.8M265.9 164.1l.6 .1-.6 .2zM266.3 169.5v.1"/>
<path d="M266.3 169.6v25.7M266.5 162.3v33M270.3 171.2v9M270.3 171.2l.2 .6h-.3zM273.6 168.8l.1 .6h-.3zM273.6 168.8v11.4M275.6 168.8h-79.5M342.7 179.8v3.6a2.49 2.49 0 0 0-2.5 2.5 2.49 2.49 0 0 0 2.5 2.5M344.7 179.8v3.6M73.7 182.5v8.8h7.2M73.7 182.5h8.2M80.5 190.4h-.7v1.8h.7"/>
<path d="M80.7 190.3v2M80.9 190.3h-.4v2h.4M80.9 190.6h19.7M81.5 188v.9h.7M81.5 188h.9M81.9 186.8h.5v1.2M81.9 186.8v.3M81.9 189.2v.9h-1M81.9 189.9h-1v2.6h19.7M81.9 188.9v.3M81.9 189.2h.5M82.2 187.1h-.7v.9"/>
<path d="M82.2 192.5h.2M82.4 188v1.1M82.4 187h-.2v2h18.4v2M82.4 190.6h.1M82.4 189.1v1.5M82.4 190.5v.2M82.4 192.5h.1M82.4 189.1h18.2M100.6 191v1.5M100.6 192.5h2.4M100.6 191h2.4M103 192.8l.1 .5"/>
<path d="M103 192.8h19.7M103.1 193.3h3.8M107 192.8v.4M107 193.2l-.1 .1M107 193.2l15.6 .1M122.7 195.1h3.9M122.8 195.5h3.7M125.9 198.6h2.2M126.2 199.5l.8 1.4M126.6 195.5h57.3M126.6 191.1h58.3M126.6 190.8h58.6"/>
<path d="M126.6 195.3l-.1 .2M127 198.6v2.3M127.8 199.5l-.8 1.4M134.2 182.5h31.4M134.9 192.9l.2 1.8M135.1 194.7l.2 .6h-.3zM135.1 194.7l.5 6.7h-24.2M135.8 182.5l.6-.2v.3zM159.4 180.6l.9 1.4M161.1 180.6l-.8 1.4M183 192.9l2 6.5M183.3 192.8l2 6.5"/>
<path d="M187 188.8l-4 4M187.3 189l-4 4M193 192.9l2 6.5M193.3 192.8l2 6.5M193.9 195.5h72.4M194.9 191.1h67.6M195.2 190.8h67.3M197 188.8l-4 4M197.3 189l-4 4M239.9 181.9l.6-.3a1.18 1.18 0 0 1 1.4 .6 .81 .81 0 0 1-.8 1.1h-.6a.82 .82 0 0 1-.8-.5 .82 .82 0 0 1 .2-.9zM240 182.5h1.6M240.8 194.7l.1 .6h-.3z"/>
<path d="M240.8 194.7l-.1 6.7h22.6M240.8 181.6v1.7M240.8 193.8h31.5M240.8 192.9v1.8M254.1 198.6h2.3M254.4 199.5l.9 1.4M255.3 198.6v2.3M256.1 199.5l-.8 1.4M262.5 195.3h3.8M266.3 195.3v.2M266.3 195.3h.2M266.5 195.3l-.2 .2"/>
<path d="M270.2 193.2h.3l-.2 .6zM270.3 183.8v10M273.4 195.5h.3l-.1 .6zM273.6 183.8v12.3M275.6 196.1h-81.5M336.7 183.4h8M338.6 187.8h.3l-.2 .6zM338.7 183.4v7M338.7 183.4l.2 .6h-.3zM342.7 181.8l.6-.2v.4zM342.7 181.8h4.9M344.1 181.6l.6 .2-.6 .2z"/>
<path d="M344.7 183.4a2.49 2.49 0 0 1 2.5 2.5 2.49 2.49 0 0 1-2.5 2.5h-8M356.8 183.8h10.2M114.5 201.8l-1.1 2.8M244.5 201.8l-1.1 2.8M4 245.2h123v47.8M4 253.7h123M4 259.4h123M52.4 245.2v47.8M83.5 253.7v5.7M104.7 253.7v5.7M216 253h200M216 248h65"/>
<path d="M216 258h65M228.6 243v15M255.2 243v15M281 243v50M296 243v30M346 243v30M361 243v30M381 253v20M392 253v20M416 243h-200v50M4 265h123M4 270.6h123"/>
<path d="M4 276.2h123M84.9 279.3h1.3M85.5 278.6v1.3M216 278h65M216 273h200M216 263h165M216 268h65M231 263v15M256 263v15M311 273v20M393.4 260.5l9-2.5v10l-9-2.5zM4 281.8h123"/>
<path d="M4 287.4h123M83.5 287.4v5.6M84.9 280.6h1.3M104.7 287.4v5.6M267.4 287.2h1.2M267.4 286h1.2M268 285.5v1.1"/>
<circle cx="114.8" cy="45.8" r="1.12"/>
<circle cx="114.8" cy="45.8" r="1.17"/>
<circle cx="128.5" cy="49.9" r=".95"/>
<circle cx="128.5" cy="59.9" r="1"/>
<circle cx="128.5" cy="59.9" r=".95"/>
<circle cx="128.5" cy="49.9" r="1"/>
<circle cx="135" cy="43.6" r=".89"/>
<circle cx="145.5" cy="44.1" r="1.01"/>
<circle cx="145.5" cy="44.1" r=".83"/>
<circle cx="151.8" cy="44.1" r="1.12"/>
<circle cx="151.8" cy="44.1" r="1.16"/>
<circle cx="158" cy="44.1" r=".42"/>
<circle cx="158" cy="44.1" r=".99"/>
<circle cx="158" cy="44.1" r=".83"/>
<circle cx="164.2" cy="44.1" r="1.12"/>
<circle cx="164.2" cy="44.1" r="1.16"/>
<circle cx="170.5" cy="44.1" r="1.01"/>
<circle cx="170.5" cy="44.1" r=".83"/>
<circle cx="224.1" cy="43.6" r=".89"/>
<circle cx="240.8" cy="43.6" r=".9"/>
<circle cx="260.7" cy="49.9" r="1.01"/>
<circle cx="260.7" cy="59.9" r=".94"/>
<circle cx="260.7" cy="49.9" r=".94"/>
<circle cx="260.7" cy="59.9" r=".99"/>
<circle cx="114.8" cy="64.1" r="1.12"/>
<circle cx="114.8" cy="64.1" r="1.17"/>
<circle cx="135" cy="66.3" r=".9"/>
<circle cx="145.5" cy="65.8" r="1.01"/>
<circle cx="145.5" cy="65.8" r=".83"/>
<circle cx="151.8" cy="65.8" r="1.14"/>
<circle cx="151.8" cy="65.7" r="1.12"/>
<circle cx="158" cy="65.8" r=".42"/>
<circle cx="158" cy="65.8" r=".99"/>
<circle cx="158" cy="65.8" r=".83"/>
<circle cx="164.2" cy="65.8" r="1.12"/>
<circle cx="164.2" cy="65.8" r="1.14"/>
<circle cx="168.7" cy="73.1" r=".99"/>
<circle cx="170.5" cy="65.8" r="1.01"/>
<circle cx="170.5" cy="65.8" r=".83"/>
<circle cx="224.1" cy="66.3" r=".9"/>
<circle cx="231.9" cy="69.1" r=".86"/>
<circle cx="232" cy="69.1" r=".9"/>
<circle cx="128.3" cy="115.8" r=".95"/>
<circle cx="128.3" cy="115.8" r="1.01"/>
<circle cx="149.6" cy="110.6" r=".89"/>
<circle cx="149.7" cy="110.5" r=".86"/>
<circle cx="149.7" cy="110.6" r="1.01"/>
<circle cx="153.8" cy="107.4" r=".91"/>
<circle cx="153.8" cy="107.4" r=".99"/>
<circle cx="153.8" cy="107.4" r=".33"/>
<circle cx="156.6" cy="107.4" r=".9"/>
<circle cx="156.6" cy="107.4" r=".86"/>
<circle cx="159.3" cy="107.4" r=".9"/>
<circle cx="159.3" cy="107.4" r=".86"/>
<circle cx="167" cy="110.5" r=".9"/>
<circle cx="167" cy="110.6" r=".86"/>
<circle cx="167" cy="110.6" r="1"/>
<circle cx="232.1" cy="110.6" r=".89"/>
<circle cx="232.1" cy="110.6" r="1"/>
<circle cx="232.1" cy="110.6" r=".86"/>
<circle cx="239.5" cy="110.5" r=".89"/>
<circle cx="239.5" cy="110.6" r="1"/>
<circle cx="239.5" cy="110.6" r=".87"/>
<circle cx="260.8" cy="115.8" r="1"/>
<circle cx="260.8" cy="115.8" r=".95"/>
<circle cx="334.2" cy="120.1" r="1.49"/>
<circle cx="334.2" cy="120.1" r="1.32"/>
<circle cx="334.2" cy="127.6" r="1.5"/>
<circle cx="334.2" cy="120.1" r="1.14"/>
<circle cx="334.2" cy="127.6" r="1.14"/>
<circle cx="334.2" cy="127.6" r="1.33"/>
<circle cx="334.2" cy="127.6" r="1.17"/>
<circle cx="334.2" cy="120.1" r="1.17"/>
<circle cx="356.2" cy="120.1" r="1.33"/>
<circle cx="356.2" cy="127.6" r="1.17"/>
<circle cx="356.2" cy="120.1" r="1.13"/>
<circle cx="356.2" cy="127.6" r="1.13"/>
<circle cx="356.2" cy="127.6" r="1.34"/>
<circle cx="356.2" cy="120.1" r="1.49"/>
<circle cx="356.2" cy="127.6" r="1.5"/>
<circle cx="135" cy="171.1" r=".9"/>
<circle cx="149.5" cy="168.3" r=".43"/>
<circle cx="157.2" cy="168.3" r=".4"/>
<circle cx="159.5" cy="168.3" r=".41"/>
<circle cx="167.1" cy="168.3" r=".43"/>
<circle cx="168.3" cy="171.1" r=".9"/>
<circle cx="224.1" cy="171.1" r=".9"/>
<circle cx="231.9" cy="168.4" r=".39"/>
<circle cx="239.6" cy="168.3" r=".43"/>
<circle cx="240.8" cy="171.2" r=".91"/>
<circle cx="135" cy="182.5" r=".83"/>
<circle cx="135" cy="193.8" r=".89"/>
<circle cx="146.6" cy="180.7" r=".98"/>
<circle cx="168.3" cy="182.5" r=".84"/>
<circle cx="168.3" cy="193.8" r=".89"/>
<circle cx="224.1" cy="193.8" r=".89"/>
<circle cx="240.5" cy="182.5" r="2.42"/>
<circle cx="240.8" cy="193.8" r=".9"/>
<circle cx="113.9" cy="203.2" r=".99"/>
<circle cx="244" cy="203.2" r="1"/>
</g>
<path d="M412.4 262.3a2.5 2.5 0 0 0-4.1-1.1 2.5 2.5 0 0 0 1 4.2 2.5 2.5 0 0 0 3.2-2.9l-.1-.2" fill="none" stroke="#000" stroke-width=".3" stroke-dasharray="30.5 1.3 1.3 1.3" stroke-dashoffset="24.5" stroke-linecap="butt"/>
<path d="M414.8 261.5a5 5 0 0 0-8.3-2 5 5 0 0 0 2.2 8.3 5 5 0 0 0 6.2-6l-.1-.3" fill="none" stroke="#000" stroke-width=".3" stroke-dasharray="30.5 1.3 1.3 1.3" stroke-dashoffset="16.7" stroke-linecap="butt"/>
<g fill="none" stroke="#000" stroke-width=".3" stroke-dasharray="6.3 1.3 1.3 1.3 5.1">
<path d="M185.1 38.1l2 6.4M195.1 38.1l2 6.4M187.1 44.5l-4 4M197.1 44.5l-4 4M183.1 65.3l2 6.5M187.1 61.3l-4 4M193.1 65.3l2 6.5M197.1 61.3l-4 4M185.1 105.8l2 4.9M187.1 110.7l-4 4M195.1 105.8l2 4.9M197.1 110.7l-4 4"/>
<path d="M183.1 128.5l2 4.9M187.1 124.5l-4 4M193.1 128.5l2 4.9M197.1 124.5l-4 4M185.1 165.6l2 6.4M187.1 172l-4 4M195.1 165.6l2 6.4M197.1 172l-4 4M183.1 192.9l2 6.4M187.1 188.9l-4 4M193.1 192.9l2 6.4M197.1 188.9l-4 4"/>
</g>
<path d="M183.1 114.7l4 9.8M193.1 114.7l4 9.8" fill="none" stroke="#000" stroke-width=".3" stroke-dasharray="6.3 1.3 1.3 1.3 5.1" stroke-dashoffset="5.5"/>
<path d="M183.1 48.5l4 12.8M193.1 48.5l4 12.8M183.1 176l4 12.9M193.1 176l4 12.9" fill="none" stroke="#000" stroke-width=".3" stroke-dasharray="6.3 1.3 1.3 1.3 5.1" stroke-dashoffset="4.1"/>
<path d="M345.2 116.4v15.5" fill="none" stroke="#000" stroke-width=".3" stroke-dasharray="30.5 1.3 1.3 1.3" stroke-dashoffset="24.6"/>
<path d="M240 182.5h-.9M240.8 183.3v.8M240.8 181.6v-.8M241.6 182.5h.9" fill="none" stroke="#000" stroke-width=".3" stroke-dasharray="30.5 1.3 1.3 1.3"/>
<path d="M410 255.7v14.9" fill="none" stroke="#000" stroke-width=".3" stroke-dasharray="30.5 1.3 1.3 1.3" stroke-dashoffset="25"/>
<path d="M403.4 263l12.6-.1" fill="none" stroke="#000" stroke-width=".3" stroke-dasharray="30.5 1.3 1.3 1.3" stroke-dashoffset="26.1"/>
<path d="M216 248v5" fill="none" stroke="#000" stroke-width=".3" stroke-dasharray="30.5 1.3 1.3 1.3" stroke-dashoffset="29.9"/>
<path d="M132.2 65.8v-21.7M158 65.8v-21.7M230.5 65.8v-21.7M256.3 65.8v-21.7" fill="none" stroke="#f00" stroke-width=".3" stroke-dasharray="30.5 1.3 1.3 1.3" stroke-dashoffset="21.6"/>
<g fill="#000">
<path d="M331 128.7l.6 .2-.6 .1z"/>
<path d="M157.4 31.1l.6 .2-.6 .1zM103 31.3l.6-.2v.3zM265.9 35.3l.6 .1-.6 .2zM256.3 35.4l.6-.1v.3zM344.6 132.7l.6 .2-.6 .1zM331.6 132.9l.6-.2v.3zM265.9 164.1l.6 .1-.6 .2zM240.8 164.2l.6-.1v.3zM344.1 181.6l.6 .2-.6 .2zM342.7 181.8l.6-.2v.4z"/>
<path d="M229.9 31.1l.6 .2-.6 .1zM158 31.3l.6-.2v.3z"/>
<path d="M177.8 44.1l.2 .6h-.3zM177.7 65.2h.3l-.2 .6zM270.3 171.2l.2 .6h-.3zM270.2 193.2h.3l-.2 .6zM273.6 168.8l.1 .6h-.3zM273.4 195.5h.3l-.1 .6z"/>
<path d="M103 100.4l.6-.1v.2zM265.9 100.3l.6 .1-.6 .1zM145.5 39.1l.6-.2v.3zM169.9 38.9l.6 .2-.6 .1zM135.5 35.4l.6-.1v.3zM179.9 35.3l.6 .1-.6 .2zM145.5 66.6l-.2 .6h.3zM158 66.6l-.1 .6h.3zM103 35.4l.6-.1v.3zM131.6 35.3l.6 .1-.6 .2zM345.2 132.9l.6-.2v.3zM358.3 132.7l.6 .2-.6 .1zM103 164.2l.6-.1v.3zM134.4 164.1l.6 .1-.6 .2zM224.1 164.2l.6-.1v.3zM240.2 164.1l.6 .1-.6 .2zM135.1 194.7l-.1 .6h.3zM240.8 194.7l-.2 .6h.3zM135.8 182.5l.6 .1v-.3z"/>
<path d="M365.8 129.6h.3l-.2 .6zM365.9 104.2l.2 .6h-.3z"/>
<path d="M135 164.2l.6-.1v.3zM167.7 164.1l.6 .1-.6 .2z"/>
<path d="M168.3 164.2l.6-.1v.3zM223.5 164.1l.6 .1-.6 .2z"/>
<path d="M338.7 183.4l.2 .6h-.3zM338.6 187.8h.3l-.2 .6z"/>
</g>
<g font-size="6.3">
<text x="282.1" y="250.3">名称</text>
<text x="347.1" y="250.3">图号</text>
<text x="282.1" y="260.3">材质</text>
<text x="347.1" y="260.3">质量</text>
<text x="383.3" y="262.1">视</text>
<text x="383.3" y="269.9">图</text>
<text x="282.1" y="270.3">版次</text>
<text x="347.1" y="270.3">比例</text>
</g>
<g font-size="4.2">
<text x="4.8" y="237.6">注意：1.行走平行度（正面+侧面），450行程内，≤±0.03mm，1000行程内，≤±0.05mm。</text>
<text x="12.2" y="243.3">2.本体形变，450行程内，≤±0.03mm，1000行程内，≤±0.05mm。</text>
<text x="18.6" y="251.3">型号/规格</text>
<text x="69.5" y="251.3">GTH8-1050-BC-M20-C4</text>
<text x="300.8" y="249.5">GTH8-1050-BC-M20-C4</text>
<text x="14.4" y="258.3">螺杆型号/规格</text>
<text x="19.7" y="263.9">有效行程</text>
<text x="63.7" y="258.3">1605</text>
<text x="85.5" y="263.9">1050</text>
<text x="89.9" y="258.3">1610</text>
<text x="111.7" y="258.3">1620</text>
<text x="19.7" y="269.5">精度等级</text>
<text x="87.6" y="269.5">C7</text>
<text x="259" y="267">2022/9/23</text>
<text x="19.7" y="275.2">马达容量</text>
<text x="70.6" y="275.2">200/400W（无刹车）</text>
<text x="15.5" y="280.8">重复定位精度</text>
<text x="86.7" y="280.8">0.02</text>
<text x="9.1" y="286.4">感应开关方式及数量</text>
<text x="72.7" y="286.4">外挂型三只（C4）</text>
<text x="15.5" y="292">建议最快速度</text>
<text x="60.5" y="292">250MM/S</text>
<text x="86.7" y="292">500MM/S</text>
<text x="106.4" y="292">1000MMM/S</text>
</g>
<g font-size="4.1">
<text x="243.9" y="184">I</text>
<text x="360.9" y="182.7">I</text>
<text x="356.8" y="187.9">1 : 1</text>
</g>
<g font-size="3.5">
<text x="112.3" y="32.5">165 滑台原点位置</text>
<text x="185.5" y="32.5">1050 有效行程</text>
<text x="64" y="36.7">87.50 滑台极限位置 1</text>
<text x="159.9" y="36.7">135</text>
<text x="160.8" y="40.3">75</text>
<text x="268.3" y="36.7">30.50 滑台极限位置 1</text>
<text x="179.1" y="56.3" transform="rotate(-90 179.1 56.3)">65</text>
<text x="124.5" y="74.4">4 x M6 贯穿</text>
<text x="159.9" y="74.4">2 x</text>
<text x="171.7" y="74.4">5</text>
<text x="180" y="74.4">8</text>
<text x="184.4" y="101.6">1323</text>
<text x="367.2" y="119.8" transform="rotate(-90 367.2 119.8)">78</text>
<text x="313.8" y="128.3">基准面</text>
<text x="334.3" y="134.1">40.70</text>
<text x="350.9" y="134.1">41</text>
<text x="121" y="165.5">96</text>
<text x="147.6" y="165.5">100</text>
<text x="192.4" y="165.5">1000</text>
<text x="230" y="165.5">50</text>
<text x="251" y="165.5">77</text>
<text x="137.8" y="182">2 x</text>
<text x="149.3" y="182">5 H7</text>
<text x="163.2" y="182">4</text>
<text x="271.6" y="183.8" transform="rotate(-90 271.6 183.8)">68</text>
<text x="274.9" y="183.8" transform="rotate(-90 274.9 183.8)">82</text>
<text x="347.7" y="183.1">2</text>
<text x="111.4" y="200.9">22 x M6</text>
<text x="129.8" y="200.9">15</text>
<text x="243.2" y="200.9">4 x M6</text>
<text x="258.1" y="200.9">15</text>
<text x="338.3" y="201" transform="rotate(-90 338.3 201)">+0.012</text>
<text x="341.8" y="199.2" transform="rotate(-90 341.8 199.2)">0</text>
<text x="116.7" y="204.4">5.40 贯穿</text>
<text x="246.7" y="204.4">5.40 贯穿</text>
<text x="341.8" y="204.5" transform="rotate(-90 341.8 204.5)">5</text>
<text x="221.4" y="246.8">1</text>
<text x="221.4" y="251.8">2</text>
<text x="218.8" y="256.8">序号</text>
<text x="232.2" y="256.8">修 订 版 次</text>
<text x="257.5" y="256.8">设计变更编号</text>
<text x="228.2" y="261.8">设</text>
<text x="240.1" y="261.8">计</text>
<text x="252" y="261.8">变</text>
<text x="263.9" y="261.8">更</text>
<text x="219.1" y="266.7">设 计</text>
<text x="368.3" y="269.3">1:3</text>
<text x="219.1" y="271.7">校 核</text>
<text x="219.1" y="276.7">批 准</text>
<text x="222.9" y="282.7">技术要求：</text>
<text x="231.8" y="287.3">1、未标注公差全部 0.1</text>
<text x="231.7" y="291.8">2、未标注倒角全部C0.3</text>
</g>
</svg>
